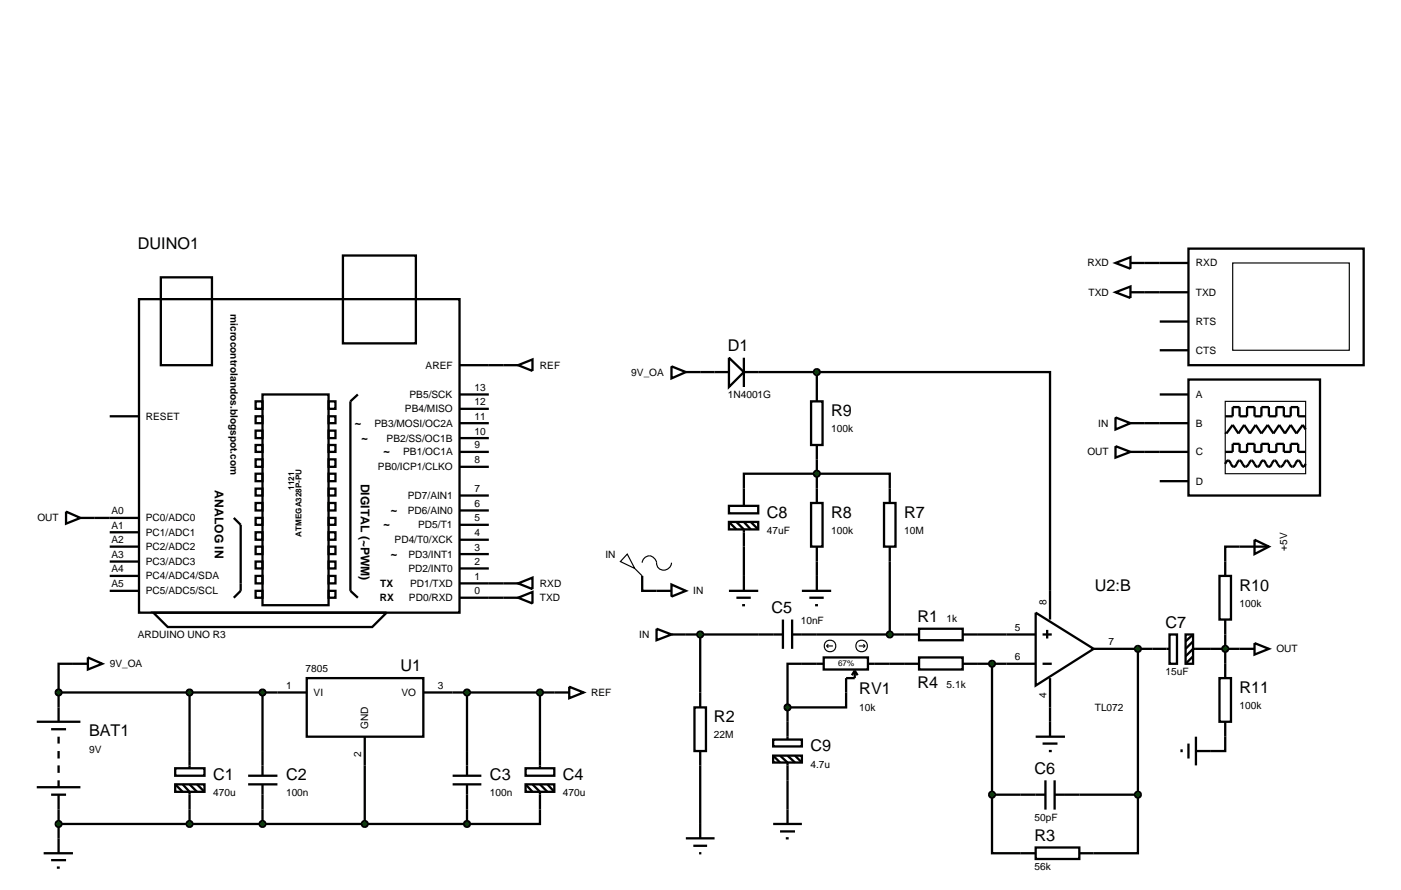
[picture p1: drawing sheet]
<svg xmlns="http://www.w3.org/2000/svg" width="244mm" height="155mm" viewBox="0 0 244 155" stroke-linecap="round" stroke-linejoin="round" font-family="sans-serif">
<g fill="none" stroke="#000" stroke-width=".4">
<path d="M199.3 45.8h2.6M199.3 50.9h2.6M85.1 63.6h2.6M121.9 64.8h2.5M132 64.8h10.2M142.2 64.8h40.6v38.1M142.2 64.8v2.6M199.3 73.7h2.6M199.3 78.7h2.6M16.5 90.2h2.6M129.5 85.1v-2.6h25.4v2.6M129.5 95.2v5.1"/>
<path d="M142.2 80v5.1M142.2 97.8v2.5M154.9 97.8v12.7M215.8 95.2h-2.5v2.6M12.7 115.6h-2.5v5M53.4 118.1h20.3v10.2h-20.3zM85.1 101.6h2.6M85.1 104.1h2.6M111.8 100.3v2.6h2.5M119.4 110.5h12.6M121.9 110.5v10.1M139.6 115.6h-2.5v7.6"/>
<path d="M142.2 110.5h15.2M154.9 115.6h2.5M170.1 115.6h5.1M170.1 110.5h5.1M172.7 115.6v22.8M195.5 113h5.1M198.1 113v25.4M210.8 113h5M213.3 110.5v5.1M6.4 125.7h7.6M6.4 137.1h7.6M8.9 138.4h2.6"/>
<path d="M8.9 127h2.6M10.2 120.6h43.2M10.2 120.6v5.1M10.2 128.3v1.2M10.2 130.8v1.3M10.2 133.3v1.3M10.2 135.9v1.2M10.2 138.4v7.6M30.5 133.8h5.1v1.3h-5.1zM30.5 136.6h5.1v1.3h-5.1zM30.5 136.6l1.3 1.3M31.8 136.6l1.2 1.3v5.6"/>
<path d="M33 120.6v13.2M33 136.6l1.3 1.3M34.3 136.6l1.3 1.3M43.2 135.1h5.1M43.2 136.6h5.1M45.7 120.6v14.5M45.7 136.6v6.9M63.5 128.3v15.2M73.7 120.6h22.8M81.3 120.6v10.2M94 120.6v10.2M121.9 133.3v10.2"/>
<path d="M137.1 123.2v2.5M137.1 135.9v5.1M147.3 120.6v2.6h-10.2M172.7 138.4v10.2h5M172.7 138.4h5M182.8 123.2v2.5M187.9 138.4h10.2M198.1 138.4v10.2h-7.7M213.3 128.3v2.5h-2.5M10.2 143.5h71.1M81.3 141v2.5M94 141v2.5h-12.7"/>
</g>
<g fill="#004000" stroke="#000" stroke-width=".4">
<path d="M45.4 120.2l.3-.1-.5 .5zM45.7 120.1l.3 .1 .2 .4zM46.2 120.6l-.1 .3-.4 .2zM45.2 120.6l.5 .5-.4-.2z"/>
<path d="M32.7 120.2l.3-.1-.5 .5zM33 120.1l.3 .1 .2 .4zM33 121.1l.5-.5-.1 .3zM32.5 120.6l.5 .5-.4-.2z"/>
</g>
<g fill="#004000">
<path d="M45.7 120.1l.5 .5-.5 .5-.5-.5z"/>
<path d="M32.5 120.6l.5-.5 .5 .5-.5 .5z"/>
</g>
<path d="M78.8 135.1h5M78.8 136.6h5M81.3 130.8v4.3M81.3 136.6v4.4M91.5 133.8h5v1.3h-5zM91.5 136.6h5v1.3h-5zM91.5 136.6l1.2 1.3M92.7 136.6l1.3 1.3v3.1M94 130.8v3M94 136.6l1.3 1.3M95.3 136.6l1.2 1.3" fill="none" stroke="#000" stroke-width=".4"/>
<path d="M80.9 120.3l.4-.2-.5 .5zM81.3 120.1l.3 .1 .2 .4zM81.8 120.6l-.1 .3-.4 .2zM80.8 120.6l.5 .5-.3-.1z" fill="#004000" stroke="#000" stroke-width=".4"/>
<path d="M80.8 120.6l.5-.5 .5 .5-.5 .5z" fill="#004000"/>
<path d="M99.1 119.6l2.5 1-2.5 1zM96.5 120.6h2.6M7.6 148.6h5.1M8.9 149.8h2.6M9.9 151.1h.5M10.2 146v2.6" fill="none" stroke="#000" stroke-width=".4"/>
<path d="M93.6 120.3l.4-.2-.5 .5zM94 120.1l.3 .1 .2 .4zM94.5 120.6l-.1 .3-.4 .2zM93.5 120.6l.5 .5-.3-.1z" fill="#004000" stroke="#000" stroke-width=".4"/>
<path d="M93.5 120.6l.5-.5 .5 .5-.5 .5z" fill="#004000"/>
<path d="M12.7 115.6h2.6M15.3 114.5l2.5 1.1-2.5 1z" fill="none" stroke="#000" stroke-width=".4"/>
<g fill="#004000" stroke="#000" stroke-width=".4">
<path d="M32.7 143.1l.3-.1-.5 .5zM33 143l.4 .2 .1 .3zM33 144l.5-.5-.2 .4zM32.5 143.5l.5 .5-.4-.2z"/>
<path d="M45.4 143.1l.3-.1-.5 .5zM45.7 143l.4 .2 .1 .3zM45.7 144l.5-.5-.2 .4zM45.2 143.5l.5 .5-.3-.1z"/>
<path d="M63.2 143.1l.3-.1-.5 .5zM63.5 143l.4 .2 .1 .3zM63.5 144l.5-.5-.2 .4zM63 143.5l.5 .5-.3-.1z"/>
<path d="M9.9 143.1l.3-.1-.5 .5zM10.2 143l.4 .2 .1 .3zM10.2 144l.5-.5-.2 .4zM9.7 143.5l.5 .5-.4-.2z"/>
<path d="M80.9 143.2l.4-.2-.5 .5zM81.3 143l.4 .2 .1 .3zM81.8 143.5l-.2 .4-.3 .1zM80.8 143.5l.5 .5-.3-.1z"/>
</g>
<g fill="#004000">
<path d="M33 143l.5 .5-.5 .5-.5-.5z"/>
<path d="M45.7 143l.5 .5-.5 .5-.5-.5z"/>
<path d="M63.5 143l.5 .5-.5 .5-.5-.5z"/>
<path d="M10.2 143l.5 .5-.5 .5-.5-.5z"/>
<path d="M81.3 143l.5 .5-.5 .5-.5-.5z"/>
</g>
<g fill="none" stroke="#000" stroke-width=".4">
<path d="M24.2 52.1h55.8v54.6h-55.8zM28 48.3h8.9v15.3h-8.9zM59.7 44.5h12.7v15.3h-12.7zM194.2 45.8l2.6-1v2zM194.2 50.9l2.6-1v2zM196.8 45.8h2.5M196.8 50.9h2.5M201.9 45.8h5M201.9 56h5M201.9 50.9h5M206.9 43.3h30.5v20.3h-30.5zM19.1 72.5h5.1"/>
<path d="M44.5 69.9h1.2v1.3h-1.2zM44.5 72.5h1.2v1.2h-1.2zM44.5 75h1.2v1.3h-1.2zM44.5 77.5h1.2v1.2h-1.2zM45.7 68.7h11.5v36.7h-11.5zM57.2 69.9h1.2v1.3h-1.2zM57.2 72.5h1.2v1.2h-1.2zM57.2 75h1.2v1.3h-1.2zM57.2 77.5h1.2v1.2h-1.2zM62.3 68.7l-1.3 1.2v33l1.3 1.2M80 78.7h5.1M80 68.7h5.1"/>
<path d="M80 73.7h5.1M80 76.3h5.1M80 71.2h5.1M80 63.6h5.1M87.7 63.6h2.5M90.2 63.6l2.5-1v2zM194.2 72.7l2.6 1-2.6 1.1zM194.2 77.7l2.6 1-2.6 1zM196.8 78.7h2.5M196.8 73.7h2.5M201.9 78.7h5M201.9 68.7h5"/>
<path d="M201.9 73.7h5M201.9 61h5M206.9 66.1h22.9v20.2h-22.9zM213.3 72.5h1.3v-1.6h1.2v1.6h1.3v-1.6h1.3v1.6h1.2v-1.6h1.3v1.6h1.3v-1.6h1.3v1.6h1.2v-1.6h1.3v1.6h1.3M213.3 78.7h1.3v-1.4h1.2v1.4h1.3v-1.4h1.3v1.4h1.2v-1.4h1.3v1.4h1.3v-1.4h1.3v1.4h1.2v-1.4h1.3v1.4h1.3M227.3 74.8l-.5-.8-1.1 1.5-1-1.5-1 1.5-1-1.5-1 1.5-1-1.5-1.1 1.5-1-1.5-1 1.5-1-1.5-1 1.5-1-1.5-1.1 1.5-.2-.2M11.5 89.1l2.5 1.1-2.5 1zM14 90.2h2.5M19.1 97.8h5.1M19.1 95.2h5.1M19.1 92.7h5.1M19.1 90.2h5.1"/>
<path d="M40.7 90.2l1.2 1.2v11.5l-1.2 1.2M44.5 80h1.2v1.3h-1.2zM44.5 82.5h1.2v1.3h-1.2zM44.5 85.1h1.2v1.2h-1.2zM44.5 87.6h1.2v1.3h-1.2zM44.5 90.2h1.2v1.2h-1.2zM44.5 92.7h1.2v1.3h-1.2zM44.5 95.2h1.2v1.3h-1.2zM44.5 97.8h1.2v1.2h-1.2zM57.2 80h1.2v1.3h-1.2zM57.2 82.5h1.2v1.3h-1.2zM57.2 85.1h1.2v1.2h-1.2z"/>
<path d="M57.2 87.6h1.2v1.3h-1.2zM57.2 90.2h1.2v1.2h-1.2zM57.2 92.7h1.2v1.3h-1.2zM57.2 95.2h1.2v1.3h-1.2zM57.2 97.8h1.2v1.2h-1.2zM80 99h5.1M80 96.5h5.1M80 94h5.1M80 91.4h5.1M80 88.9h5.1M80 86.3h5.1M80 81.3h5.1"/>
<path d="M201.9 83.8h5M213.3 80.8l.2-.4 .3-.2 .3 .2 .4 .8 .3 .1 .3-.1 .4-.8 .3-.2 .3 .2 .2 .4a.55 .55 0 0 0 .8 .4l.5-.8 .3-.2 .7 1 .3 .1 .3-.1 .4-.8 .3-.2 .3 .2 .4 .8 .3 .1 .3-.1 .4-.8 .3-.2 .3 .2 .2 .4a.55 .55 0 0 0 .8 .4l.5-.8 .3-.2 .7 1 .3 .1 .3-.1 .4-.8 .3-.2 .3 .2 .4 .8 .3 .1 .3-.5M19.1 102.9h5.1M19.1 100.3h5.1M26.7 106.7h40.6l-2.5 2.5h-35.6zM44.5 100.3h1.2v1.3h-1.2zM44.5 102.9h1.2v1.2h-1.2zM57.2 100.3h1.2v1.3h-1.2zM57.2 102.9h1.2v1.2h-1.2zM80 104.1h5.1M80 101.6h5.1M87.7 104.1h2.5"/>
<path d="M87.7 101.6h2.5M90.2 101.6l2.5-1v2zM90.2 104.1l2.5-1v2zM114.3 102.9h2.6M116.9 101.8l2.5 1.1-2.5 1zM139.6 115.6h3.8M143.4 114.5h7.7v2.1h-7.7zM148.8 116.8l.5 .8M148.8 116.8l-.5 .8M148.8 116.8v1.3h-1.5v2.5M151.1 115.6h3.8M157.4 115.6h2.6"/>
<path d="M160 114.5h7.6v2.1h-7.6zM167.6 115.6h2.5M200.6 113h3M203.6 110.5h1.3v5.1h-1.3zM206.4 110.5h1.3v5.1h-1.3zM207.7 110.5l-1.3 1.2M207.7 111.7l-1.3 1.3M207.7 114.3l-1.3 1.3M210.8 113h-3.1l-1.3 1.3M177.7 138.4h4.3M180.3 128.3h5.1M181.5 129.5h2.6"/>
<path d="M182 135.9v5.1M182.6 130.8h.5M182.8 125.7v2.6M183.6 135.9v5.1M183.6 138.4h4.3M177.7 148.6h2.6M180.3 147.6h7.6v2h-7.6zM187.9 148.6h2.5"/>
</g>
<g fill="none" stroke="#000" stroke-width=".2">
<path d="M214.6 45.8h20.3v15.2h-20.3zM213.3 69.9h14v12.6h-14zM109.2 96.5l1.3 2.5-2.5-1.2zM110.5 99l1.3 1.3M111.8 98a1.25 1.25 0 0 1 1.2-1.2 1.25 1.25 0 0 1 1.3 1.2 1.3 1.3 0 0 0 1.3 1.3 1.3 1.3 0 0 0 1.3-1.3M143.9 112.5h1.1M143.9 112.5l.3 .3M144.2 112.2l-.3 .3M149.5 112.5h1.1M150.3 112.2l.3 .3M150.6 112.5l-.3 .3"/>
<circle cx="144.5" cy="112.5" r="1.01"/>
<circle cx="150" cy="112.5" r="1.01"/>
</g>
<path d="M9.9 120.2l.3-.1-.5 .5zM10.2 120.1l.3 .1 .2 .4zM10.7 120.6l-.2 .4-.3 .1zM9.7 120.6l.5 .5-.4-.2z" fill="#004000" stroke="#000" stroke-width=".4"/>
<path d="M9.7 120.6l.5-.5 .5 .5-.5 .5z" fill="#004000"/>
<g fill="none" stroke="#000" stroke-width=".4">
<path d="M116.9 63.8l2.5 1-2.5 1.1zM119.4 64.8h2.5M124.4 64.8h2.5M126.9 62.3l2.6 2.5-2.6 2.6zM129.5 62.3v5.1M129.5 64.8h2.5M141.2 69.9h2v7.6h-2zM142.2 67.4v2.5M142.2 77.5v2.5M126.9 88.1h5.1v1.3h-5.1zM126.9 90.9h5.1v1.3h-5.1zM126.9 90.9l1.3 1.3"/>
<path d="M128.2 90.9l1.3 1.3v3M129.5 85.1v3M129.5 90.9l1.2 1.3M130.7 90.9l1.3 1.3M141.2 87.6h2v7.6h-2zM142.2 85.1v2.5M142.2 95.2v2.6M153.9 87.6h2v7.6h-2zM154.9 85.1v2.5M154.9 95.2v2.6M126.9 102.9h5.1M128.2 104.1h2.5"/>
<path d="M129.2 105.4h.5M129.5 100.3v2.6M132 110.5h4.3M136.3 107.9v5.1M137.9 110.5h4.3M137.9 107.9v5.1M139.6 102.9h5.1M140.9 104.1h2.5M141.9 105.4h.5M142.2 100.3v2.6M157.4 110.5h2.6M160 109.5h7.6v2h-7.6z"/>
<path d="M167.6 110.5h2.5M120.9 123.2h2v7.6h-2zM121.9 120.6v2.6M121.9 130.8v2.5"/>
</g>
<path d="M141.8 82.2l.4-.2-.5 .5zM142.2 82l.3 .1 .2 .4zM142.7 82.5l-.1 .3-.4 .2zM141.7 82.5l.5 .5-.3-.1z" fill="#004000" stroke="#000" stroke-width=".4"/>
<path d="M141.7 82.5l.5-.5 .5 .5-.5 .5z" fill="#004000"/>
<path d="M134.6 128.8h5v1.2h-5zM134.6 131.6h5v1.2h-5zM134.6 131.6l1.2 1.2M135.8 131.6l1.3 1.2v3.1M137.1 125.7v3.1M137.1 131.6l1.3 1.2M138.4 131.6l1.2 1.2" fill="none" stroke="#000" stroke-width=".4"/>
<g fill="#004000" stroke="#000" stroke-width=".4">
<path d="M136.8 122.8l.3-.1-.5 .5zM137.1 122.7l.3 .1 .2 .4zM137.6 123.2l-.1 .3-.4 .2zM136.6 123.2l.5 .5-.4-.2z"/>
<path d="M197.7 138.1l.4-.2-.5 .5zM198.1 137.9l.4 .2 .1 .3zM198.1 138.9l.5-.5-.2 .4zM197.6 138.4l.5 .5-.3-.1z"/>
</g>
<g fill="#004000">
<path d="M137.1 122.7l.5 .5-.5 .5-.5-.5z"/>
<path d="M197.6 138.4l.5-.5 .5 .5-.5 .5z"/>
</g>
<path d="M119.4 146h5M120.7 147.3h2.4M121.7 148.6h.4M121.9 143.5v2.5M134.6 143.5h5M135.8 144.8h2.6M136.8 146h.5M137.1 141v2.5" fill="none" stroke="#000" stroke-width=".4"/>
<path d="M154.5 110.2l.4-.2-.5 .5zM154.9 110l.3 .1 .2 .4zM155.4 110.5l-.1 .3-.4 .2zM154.4 110.5l.5 .5-.3-.1z" fill="#004000" stroke="#000" stroke-width=".4"/>
<path d="M154.4 110.5l.5-.5 .5 .5-.5 .5z" fill="#004000"/>
<path d="M114.3 109.5l2.6 1-2.6 1zM116.9 110.5h2.5" fill="none" stroke="#000" stroke-width=".4"/>
<path d="M121.6 110.1l.3-.1-.5 .5zM121.9 110l.3 .1 .2 .4zM122.4 110.5l-.2 .4-.3 .1zM121.4 110.5l.5 .5-.4-.2z" fill="#004000" stroke="#000" stroke-width=".4"/>
<path d="M121.9 110l.5 .5-.5 .5-.5-.5z" fill="#004000"/>
<path d="M213.3 97.8v2.5M212.3 100.3h2v7.6h-2zM212.3 118.1h2v7.6h-2zM213.3 107.9v2.6M213.3 115.6v2.5M213.3 125.7v2.6" fill="none" stroke="#000" stroke-width=".4"/>
<path d="M172.3 138.1l.4-.2-.5 .5zM172.7 137.9l.4 .2 .1 .3zM172.7 138.9l.5-.5-.2 .4zM172.2 138.4l.5 .5-.3-.1z" fill="#004000" stroke="#000" stroke-width=".4"/>
<path d="M172.7 137.9l.5 .5-.5 .5-.5-.5z" fill="#004000"/>
<path d="M215.8 95.2h5.1M218.4 94l2.5 1.2-2.5 1.3zM215.8 113h2.6M218.4 112l2.5 1-2.5 1zM205.7 130.5v.5M206.9 129.5v2.6M208.2 130.8h2.6M208.2 128.3v5" fill="none" stroke="#000" stroke-width=".4"/>
<path d="M212.9 112.7l.4-.2-.5 .5zM213.3 112.5l.4 .2 .1 .3zM213.8 113l-.1 .3-.4 .2zM212.8 113l.5 .5-.4-.2z" fill="#004000" stroke="#000" stroke-width=".4"/>
<path d="M213.3 112.5l.5 .5-.5 .5-.5-.5z" fill="#004000"/>
<path d="M175.2 115.6h5.1M175.2 110.5h5.1M180.3 106.7l10.1 6.3-10.1 6.4zM181.5 115.6h1.6M181.5 110.5h1.6M182.3 109.7v1.5M182.8 102.9v5M182.8 118.1v5.1M190.4 113h5.1" fill="none" stroke="#000" stroke-width=".4"/>
<g fill="#004000" stroke="#000" stroke-width=".4">
<path d="M172.4 115.2l.3-.1-.5 .5zM172.7 115.1l.3 .1 .2 .4zM172.7 116.1l.5-.5-.2 .4zM172.2 115.6l.5 .5-.3-.1z"/>
<path d="M197.7 112.7l.4-.2-.5 .5zM198.1 112.5l.4 .2 .1 .3zM198.1 113.5l.5-.5-.2 .4zM197.6 113l.5 .5-.3-.1z"/>
<path d="M141.8 64.5l.4-.2-.5 .5zM142.2 64.3l.3 .1 .2 .4zM142.7 64.8l-.2 .4-.3 .1zM141.7 64.8l.5 .5-.3-.1z"/>
</g>
<g fill="#004000">
<path d="M172.7 115.1l.5 .5-.5 .5-.5-.5z"/>
<path d="M197.6 113l.5-.5 .5 .5-.5 .5z"/>
<path d="M141.7 64.8l.5-.5 .5 .5-.5 .5z"/>
</g>
<g font-size="2.8">
<text x="24" y="43.4">DUINO1</text>
<text x="126.7" y="61.2">D1</text>
<text x="144.7" y="72.5">R9</text>
<text x="133.5" y="90.2">C8</text>
<text x="144.7" y="90.2">R8</text>
<text x="157.4" y="90.2">R7</text>
<text x="134.3" y="106.8">C5</text>
<text x="190.6" y="103">U2:B</text>
<text x="215.8" y="102.9">R10</text>
<text x="159.7" y="108.4">R1</text>
<text x="202.9" y="109.4">C7</text>
<text x="69.7" y="116.9">U1</text>
<text x="159.7" y="119.8">R4</text>
<text x="124.3" y="125.8">R2</text>
<text x="149.6" y="120.9">RV1</text>
<text x="215.8" y="120.7">R11</text>
<text x="15.5" y="128.3">BAT1</text>
<text x="141.1" y="130.8">C9</text>
<text x="37.1" y="135.9">C1</text>
<text x="49.8" y="135.9">C2</text>
<text x="85.3" y="135.9">C3</text>
<text x="98" y="135.9">C4</text>
<text x="180.1" y="134.8">C6</text>
<text x="180.1" y="146.5">R3</text>
</g>
<g font-size="2.1">
<text x="61.7" y="74.3">~</text>
<text x="62.9" y="76.9">~</text>
<text x="66.7" y="79.3">~</text>
<text x="37.4" y="85.4" transform="rotate(90 37.4 85.4)">ANALOG IN</text>
<text x="62.8" y="84.2" transform="rotate(90 62.8 84.2)">DIGITAL (~PWM)</text>
<text x="68" y="89.5">~</text>
<text x="66.7" y="92">~</text>
<text x="68" y="97.1">~</text>
</g>
<g font-size="1.8">
<text x="189.3" y="46.4">RXD</text>
<text x="208.2" y="46.4">RXD</text>
<text x="189.5" y="51.5">TXD</text>
<text x="208.2" y="51.5">TXD</text>
<text x="40.1" y="54.7" transform="rotate(90 40.1 54.7)">microcontrolandos.blogspot.com</text>
<text x="208.2" y="56.6">RTS</text>
<text x="74.1" y="64.2">AREF</text>
<text x="94" y="64.2">REF</text>
<text x="109.9" y="65.4">9V_OA</text>
<text x="208.2" y="61.6">CTS</text>
<text x="70.5" y="71.8">PB4/MISO</text>
<text x="71.3" y="69.3">PB5/SCK</text>
<text x="82.6" y="70.6">12</text>
<text x="82.6" y="68.1">13</text>
<text x="126.7" y="69.4">1N4001G</text>
<text x="208.2" y="69.3">A</text>
<text x="25.4" y="73.1">RESET</text>
<text x="65.2" y="74.3">PB3/MOSI/OC2A</text>
<text x="67.3" y="76.9">PB2/SS/OC1B</text>
<text x="82.6" y="75.7">10</text>
<text x="82.6" y="73.1">11</text>
<text x="144.7" y="75.3">100k</text>
<text x="191.2" y="74.3">IN</text>
<text x="208.2" y="74.3">B</text>
<text x="65.8" y="81.9">PB0/ICP1/CLKO</text>
<text x="70.2" y="79.3">PB1/OC1A</text>
<text x="82.6" y="80.7">8</text>
<text x="82.6" y="78.1">9</text>
<text x="189.3" y="79.3">OUT</text>
<text x="208.2" y="79.3">C</text>
<text x="19.4" y="89.6">A0</text>
<text x="71" y="89.5">PD6/AIN0</text>
<text x="71" y="86.9">PD7/AIN1</text>
<text x="82.6" y="88.3">6</text>
<text x="82.6" y="85.7">7</text>
<text x="208.2" y="84.4">D</text>
<text x="6.5" y="90.8">OUT</text>
<text x="19.4" y="94.6">A2</text>
<text x="19.4" y="92.1">A1</text>
<text x="25.4" y="95.8">PC2/ADC2</text>
<text x="25.4" y="93.3">PC1/ADC1</text>
<text x="25.4" y="90.8">PC0/ADC0</text>
<text x="68.7" y="94.6">PD4/T0/XCK</text>
<text x="72.8" y="92">PD5/T1</text>
<text x="82.6" y="95.9">3</text>
<text x="82.6" y="93.4">4</text>
<text x="82.6" y="90.8">5</text>
<text x="133.5" y="93">47uF</text>
<text x="144.7" y="93">100k</text>
<text x="157.4" y="93">10M</text>
<text x="224.1" y="95.9" transform="rotate(-90 224.1 95.9)">+5V</text>
<text x="19.4" y="99.7">A4</text>
<text x="19.4" y="97.2">A3</text>
<text x="25.4" y="100.9">PC4/ADC4/SDA</text>
<text x="25.4" y="98.4">PC3/ADC3</text>
<text x="71.1" y="99.6">PD2/INT0</text>
<text x="71.1" y="97.1">PD3/INT1</text>
<text x="82.6" y="101">1</text>
<text x="82.6" y="98.4">2</text>
<text x="105.4" y="97.1">IN</text>
<text x="19.4" y="102.3">A5</text>
<text x="25.4" y="103.5">PC5/ADC5/SCL</text>
<text x="66.1" y="104.7">RX</text>
<text x="66.2" y="102.2">TX</text>
<text x="71.2" y="104.7">PD0/RXD</text>
<text x="71.4" y="102.2">PD1/TXD</text>
<text x="82.6" y="103.5">0</text>
<text x="94" y="102.2">RXD</text>
<text x="94" y="104.7">TXD</text>
<text x="120.7" y="103.5">IN</text>
<text x="182.2" y="105.4" transform="rotate(-90 182.2 105.4)">8</text>
<text x="215.8" y="105.7">100k</text>
<text x="24" y="111.2">ARDUINO UNO R3</text>
<text x="111.3" y="111.1">IN</text>
<text x="139.4" y="108.7">10nF</text>
<text x="164.8" y="108.4">1k</text>
<text x="176.7" y="109.9">5</text>
<text x="193" y="112.4">7</text>
<text x="222.2" y="113.6">OUT</text>
<text x="19.1" y="116.2">9V_OA</text>
<text x="49.8" y="120">1</text>
<text x="53.2" y="117.1">7805</text>
<text x="76.2" y="120">3</text>
<text x="164.8" y="119.8">5.1k</text>
<text x="176.7" y="115">6</text>
<text x="202.9" y="117.6">15uF</text>
<text x="54.6" y="121.2">VI</text>
<text x="69.9" y="121.2">VO</text>
<text x="102.9" y="121.2">REF</text>
<text x="149.6" y="123.8">10k</text>
<text x="182.2" y="121.6" transform="rotate(-90 182.2 121.6)">4</text>
<text x="190.6" y="123.9">TL072</text>
<text x="215.8" y="123.5">100k</text>
<text x="15.5" y="131.1">9V</text>
<text x="62.9" y="131.8" transform="rotate(-90 62.9 131.8)">2</text>
<text x="64.1" y="127" transform="rotate(-90 64.1 127)">GND</text>
<text x="124.3" y="128.6">22M</text>
<text x="141.1" y="133.7">4.7u</text>
<text x="37.1" y="138.7">470u</text>
<text x="49.8" y="138.7">100n</text>
<text x="85.3" y="138.7">100n</text>
<text x="98" y="138.7">470u</text>
<text x="180.1" y="143">50pF</text>
<text x="180.1" y="151.6">56k</text>
</g>
<g font-size="1.4">
<text x="51.2" y="85.3" transform="rotate(-90 51.2 85.3)">1121</text>
<text x="52.5" y="93.5" transform="rotate(-90 52.5 93.5)">ATMEGA328P-PU</text>
<text x="145.9" y="116">67%</text>
</g>
</svg>
